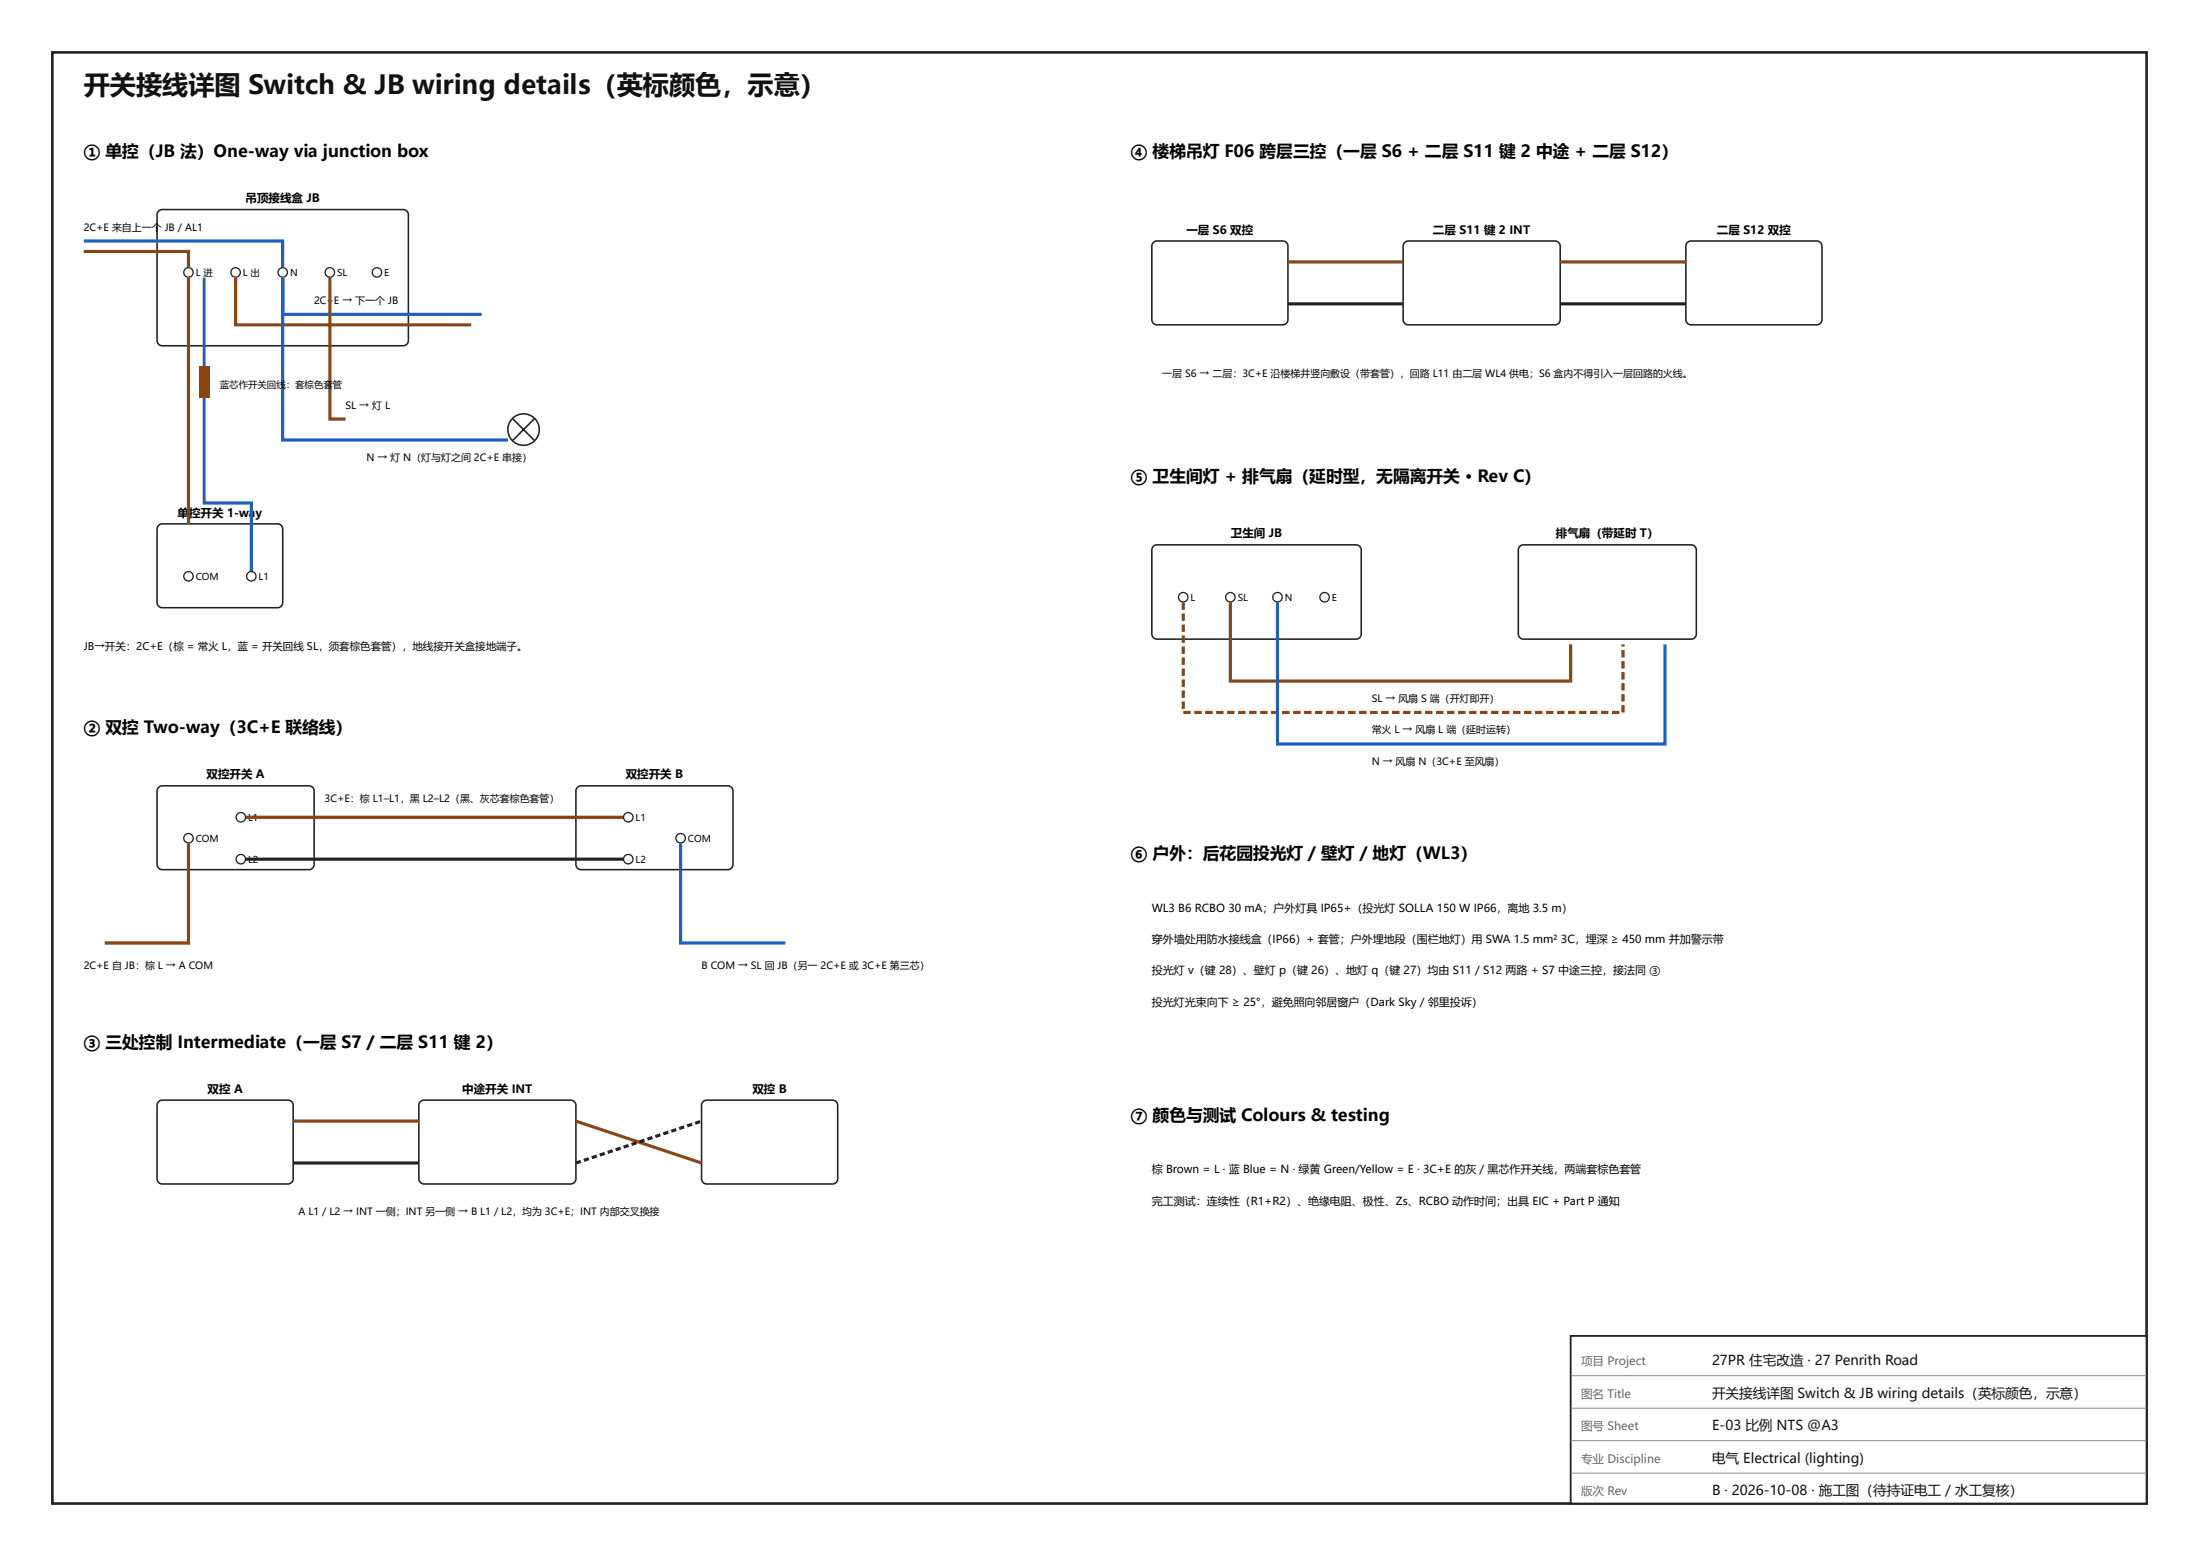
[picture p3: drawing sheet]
<svg xmlns="http://www.w3.org/2000/svg" width="420mm" height="297mm" viewBox="0 0 420 297" stroke-linecap="round" stroke-linejoin="round" font-family="sans-serif">
<path d="M10 10h400v277h-400z" fill="none" stroke="#222" stroke-width=".5"/>
<path d="M300 255h110v32h-110z" fill="#fff"/>
<path d="M300 255h110v32h-110z" fill="none" stroke="#222" stroke-width=".35"/>
<path d="M300 262.6h110M300 268.8h110M300 275h110M300 281.2h110" fill="none" stroke="#888" stroke-width=".19"/>
<path d="M30.3 40.3l.7-.3h46a1 1 0 0 1 1 1v24a1 1 0 0 1-1 1h-46a1 1 0 0 1-1-1v-24z" fill="#fff"/>
<path d="M30.3 40.3l.7-.3h46a1 1 0 0 1 1 1v24a1 1 0 0 1-1 1h-46a1 1 0 0 1-1-1v-24z" fill="none" stroke="#222" stroke-width=".3"/>
<circle cx="36" cy="52" r=".9" fill="#fff"/>
<circle cx="36" cy="52" r=".9" fill="none" stroke="#222" stroke-width=".25"/>
<circle cx="45" cy="52" r=".9" fill="#fff"/>
<circle cx="45" cy="52" r=".9" fill="none" stroke="#222" stroke-width=".25"/>
<circle cx="54" cy="52" r=".9" fill="#fff"/>
<circle cx="54" cy="52" r=".9" fill="none" stroke="#222" stroke-width=".25"/>
<circle cx="63" cy="52" r=".9" fill="#fff"/>
<circle cx="63" cy="52" r=".9" fill="none" stroke="#222" stroke-width=".25"/>
<circle cx="72" cy="52" r=".9" fill="#fff"/>
<circle cx="72" cy="52" r=".9" fill="none" stroke="#222" stroke-width=".25"/>
<path d="M16 48h20v3M45 53v9h45M63 53v27h3" fill="none" stroke="#8b4513" stroke-width=".6"/>
<path d="M16 46h38v5M54 53v7h38" fill="none" stroke="#1f5fbf" stroke-width=".6"/>
<circle cx="100" cy="82" r="3" fill="#fff"/>
<g fill="none" stroke="#222" stroke-width=".3">
<path d="M97.9 79.9l4.2 4.2M102.1 79.9l-4.2 4.2"/>
<circle cx="100" cy="82" r="3"/>
</g>
<path d="M97.9 79.9l4.2 4.2zM102.1 79.9l-4.2 4.2z" fill="#000"/>
<path d="M54 53v31h43" fill="none" stroke="#1f5fbf" stroke-width=".6"/>
<path d="M30.3 100.3l.7-.3h22a1 1 0 0 1 1 1v14a1 1 0 0 1-1 1h-22a1 1 0 0 1-1-1v-14z" fill="#fff"/>
<path d="M30.3 100.3l.7-.3h22a1 1 0 0 1 1 1v14a1 1 0 0 1-1 1h-22a1 1 0 0 1-1-1v-14z" fill="none" stroke="#222" stroke-width=".3"/>
<circle cx="36" cy="110" r=".9" fill="#fff"/>
<circle cx="36" cy="110" r=".9" fill="none" stroke="#222" stroke-width=".25"/>
<circle cx="48" cy="110" r=".9" fill="#fff"/>
<circle cx="48" cy="110" r=".9" fill="none" stroke="#222" stroke-width=".25"/>
<path d="M36 53v47" fill="none" stroke="#8b4513" stroke-width=".6"/>
<path d="M39 53v43h9v13" fill="none" stroke="#1f5fbf" stroke-width=".6"/>
<path d="M38 70h2v6h-2z" fill="#8b4513"/>
<path d="M30.3 150.3l.7-.3h28a1 1 0 0 1 1 1v14a1 1 0 0 1-1 1h-28a1 1 0 0 1-1-1v-14z" fill="#fff"/>
<path d="M30.3 150.3l.7-.3h28a1 1 0 0 1 1 1v14a1 1 0 0 1-1 1h-28a1 1 0 0 1-1-1v-14z" fill="none" stroke="#222" stroke-width=".3"/>
<circle cx="36" cy="160" r=".9" fill="#fff"/>
<circle cx="36" cy="160" r=".9" fill="none" stroke="#222" stroke-width=".25"/>
<circle cx="46" cy="156" r=".9" fill="#fff"/>
<circle cx="46" cy="156" r=".9" fill="none" stroke="#222" stroke-width=".25"/>
<circle cx="46" cy="164" r=".9" fill="#fff"/>
<circle cx="46" cy="164" r=".9" fill="none" stroke="#222" stroke-width=".25"/>
<path d="M110.3 150.3l.7-.3h28a1 1 0 0 1 1 1v14a1 1 0 0 1-1 1h-28a1 1 0 0 1-1-1v-14z" fill="#fff"/>
<path d="M110.3 150.3l.7-.3h28a1 1 0 0 1 1 1v14a1 1 0 0 1-1 1h-28a1 1 0 0 1-1-1v-14z" fill="none" stroke="#222" stroke-width=".3"/>
<circle cx="130" cy="160" r=".9" fill="#fff"/>
<circle cx="130" cy="160" r=".9" fill="none" stroke="#222" stroke-width=".25"/>
<circle cx="120" cy="156" r=".9" fill="#fff"/>
<circle cx="120" cy="156" r=".9" fill="none" stroke="#222" stroke-width=".25"/>
<circle cx="120" cy="164" r=".9" fill="#fff"/>
<circle cx="120" cy="164" r=".9" fill="none" stroke="#222" stroke-width=".25"/>
<path d="M47 156h72M36 161v19h-16" fill="none" stroke="#8b4513" stroke-width=".6"/>
<path d="M130 161v19h20" fill="none" stroke="#1f5fbf" stroke-width=".6"/>
<path d="M47 164h72" fill="none" stroke="#222" stroke-width=".6"/>
<path d="M30.3 210.3l.7-.3h24a1 1 0 0 1 1 1v14a1 1 0 0 1-1 1h-24a1 1 0 0 1-1-1v-14z" fill="#fff"/>
<path d="M30.3 210.3l.7-.3h24a1 1 0 0 1 1 1v14a1 1 0 0 1-1 1h-24a1 1 0 0 1-1-1v-14z" fill="none" stroke="#222" stroke-width=".3"/>
<path d="M80.3 210.3l.7-.3h28a1 1 0 0 1 1 1v14a1 1 0 0 1-1 1h-28a1 1 0 0 1-1-1v-14z" fill="#fff"/>
<path d="M80.3 210.3l.7-.3h28a1 1 0 0 1 1 1v14a1 1 0 0 1-1 1h-28a1 1 0 0 1-1-1v-14z" fill="none" stroke="#222" stroke-width=".3"/>
<path d="M134.3 210.3l.7-.3h24a1 1 0 0 1 1 1v14a1 1 0 0 1-1 1h-24a1 1 0 0 1-1-1v-14z" fill="#fff"/>
<path d="M134.3 210.3l.7-.3h24a1 1 0 0 1 1 1v14a1 1 0 0 1-1 1h-24a1 1 0 0 1-1-1v-14z" fill="none" stroke="#222" stroke-width=".3"/>
<path d="M56 214h24M110 214l24 8" fill="none" stroke="#8b4513" stroke-width=".6"/>
<path d="M56 222h24" fill="none" stroke="#222" stroke-width=".6"/>
<path d="M109.9 221.7l1-.3 .1 .6-.9 .3zM111.4 221.2l1-.3 .2 .6-1 .3zM112.9 220.7l1-.3 .2 .6-1 .3zM114.5 220.2l.9-.3 .2 .5-1 .4zM116 219.7l.9-.3 .2 .5-.9 .4zM117.5 219.2l.9-.3 .2 .5-.9 .4zM119 218.7l1-.3 .2 .5-1 .3zM120.5 218.2l1-.3 .2 .5-1 .3zM122 217.7l1-.3 .2 .5-1 .3zM123.6 217.2l.9-.4 .2 .6-.9 .3zM125.1 216.7l.9-.4 .2 .6-.9 .3zM126.6 216.1l.9-.3 .2 .6-.9 .3zM128.1 215.6l1-.3 .2 .6-1 .3zM129.6 215.1l1-.3 .2 .6-1 .3zM131.2 214.6l.9-.3 .2 .6-1 .3zM132.7 214.1l.9-.3 .2 .6-.9 .3z" fill="#222"/>
<path d="M220.3 46.3l.7-.3h24a1 1 0 0 1 1 1v14a1 1 0 0 1-1 1h-24a1 1 0 0 1-1-1v-14z" fill="#fff"/>
<path d="M220.3 46.3l.7-.3h24a1 1 0 0 1 1 1v14a1 1 0 0 1-1 1h-24a1 1 0 0 1-1-1v-14z" fill="none" stroke="#222" stroke-width=".3"/>
<path d="M268.3 46.3l.7-.3h28a1 1 0 0 1 1 1v14a1 1 0 0 1-1 1h-28a1 1 0 0 1-1-1v-14z" fill="#fff"/>
<path d="M268.3 46.3l.7-.3h28a1 1 0 0 1 1 1v14a1 1 0 0 1-1 1h-28a1 1 0 0 1-1-1v-14z" fill="none" stroke="#222" stroke-width=".3"/>
<path d="M322.3 46.3l.7-.3h24a1 1 0 0 1 1 1v14a1 1 0 0 1-1 1h-24a1 1 0 0 1-1-1v-14z" fill="#fff"/>
<path d="M322.3 46.3l.7-.3h24a1 1 0 0 1 1 1v14a1 1 0 0 1-1 1h-24a1 1 0 0 1-1-1v-14z" fill="none" stroke="#222" stroke-width=".3"/>
<path d="M246 50h22M298 50h24" fill="none" stroke="#8b4513" stroke-width=".6"/>
<path d="M246 58h22M298 58h24" fill="none" stroke="#222" stroke-width=".6"/>
<path d="M220.3 104.3l.7-.3h38a1 1 0 0 1 1 1v16a1 1 0 0 1-1 1h-38a1 1 0 0 1-1-1v-16z" fill="#fff"/>
<path d="M220.3 104.3l.7-.3h38a1 1 0 0 1 1 1v16a1 1 0 0 1-1 1h-38a1 1 0 0 1-1-1v-16z" fill="none" stroke="#222" stroke-width=".3"/>
<path d="M290.3 104.3l.7-.3h32a1 1 0 0 1 1 1v16a1 1 0 0 1-1 1h-32a1 1 0 0 1-1-1v-16z" fill="#fff"/>
<path d="M290.3 104.3l.7-.3h32a1 1 0 0 1 1 1v16a1 1 0 0 1-1 1h-32a1 1 0 0 1-1-1v-16z" fill="none" stroke="#222" stroke-width=".3"/>
<circle cx="226" cy="114" r=".9" fill="#fff"/>
<circle cx="226" cy="114" r=".9" fill="none" stroke="#222" stroke-width=".25"/>
<circle cx="235" cy="114" r=".9" fill="#fff"/>
<circle cx="235" cy="114" r=".9" fill="none" stroke="#222" stroke-width=".25"/>
<circle cx="244" cy="114" r=".9" fill="#fff"/>
<circle cx="244" cy="114" r=".9" fill="none" stroke="#222" stroke-width=".25"/>
<circle cx="253" cy="114" r=".9" fill="#fff"/>
<circle cx="253" cy="114" r=".9" fill="none" stroke="#222" stroke-width=".25"/>
<path d="M235 115v15h65v-7" fill="none" stroke="#8b4513" stroke-width=".6"/>
<path d="M225.7 115h.6v1.4h-.6zM225.7 117.1h.6v1.4h-.6zM225.7 119.2h.6v1.4h-.6zM225.7 121.3h.6v1.4h-.6zM225.7 123.4h.6v1.4h-.6zM225.7 125.5h.6v1.4h-.6zM225.7 127.6h.6v1.4h-.6zM225.7 129.7h.6v1.4h-.6zM225.7 131.8h.6v1.4h-.6zM225.7 133.9h.6v1.4h-.6zM226 135.7h1.4v.6h-1.4zM228.1 135.7h1.4v.6h-1.4zM230.2 135.7h1.4v.6h-1.4zM232.3 135.7h1.4v.6h-1.4zM234.4 135.7h1.4v.6h-1.4zM236.5 135.7h1.4v.6h-1.4zM238.6 135.7h1.4v.6h-1.4zM240.7 135.7h1.4v.6h-1.4zM242.8 135.7h1.4v.6h-1.4zM244.9 135.7h1.4v.6h-1.4zM247 135.7h1.4v.6h-1.4zM249.1 135.7h1.4v.6h-1.4zM251.2 135.7h1.4v.6h-1.4zM253.3 135.7h1.4v.6h-1.4zM255.4 135.7h1.4v.6h-1.4zM257.5 135.7h1.4v.6h-1.4zM259.6 135.7h1.4v.6h-1.4zM261.7 135.7h1.4v.6h-1.4zM263.8 135.7h1.4v.6h-1.4zM265.9 135.7h1.4v.6h-1.4zM268 135.7h1.4v.6h-1.4zM270.1 135.7h1.4v.6h-1.4zM272.2 135.7h1.4v.6h-1.4zM274.3 135.7h1.4v.6h-1.4zM276.4 135.7h1.4v.6h-1.4zM278.5 135.7h1.4v.6h-1.4zM280.6 135.7h1.4v.6h-1.4zM282.7 135.7h1.4v.6h-1.4zM284.8 135.7h1.4v.6h-1.4zM286.9 135.7h1.4v.6h-1.4zM289 135.7h1.4v.6h-1.4zM291.1 135.7h1.4v.6h-1.4zM293.2 135.7h1.4v.6h-1.4zM295.3 135.7h1.4v.6h-1.4zM297.4 135.7h1.4v.6h-1.4zM299.5 135.7h1.4v.6h-1.4zM301.6 135.7h1.4v.6h-1.4zM303.7 135.7h1.4v.6h-1.4zM305.8 135.7h1.4v.6h-1.4zM307.9 135.7h1.4v.6h-1.4zM309.7 134.6h.6v1.4h-.6zM309.7 132.5h.6v1.4h-.6zM309.7 130.4h.6v1.4h-.6zM309.7 128.3h.6v1.4h-.6zM309.7 126.2h.6v1.4h-.6zM309.7 124.1h.6v1.4h-.6zM309.7 123h.6v.4h-.6z" fill="#8b4513"/>
<path d="M244 115v27h74v-19" fill="none" stroke="#1f5fbf" stroke-width=".6"/>
<text font-size="5" fill="#111" x="16" y="18">开关接线详图 Switch &amp; JB wiring details（英标颜色，示意）</text>
<g font-size="3.2">
<text x="16" y="30">① 单控（JB 法）One-way via junction box</text>
<text x="216" y="30">④ 楼梯吊灯 F06 跨层三控（一层 S6 + 二层 S11 键 2 中途 + 二层 S12）</text>
<text x="216" y="92">⑤ 卫生间灯 + 排气扇（延时型，无隔离开关 · Rev C）</text>
<text x="16" y="140">② 双控 Two-way（3C+E 联络线）</text>
<text x="216" y="164">⑥ 户外：后花园投光灯 / 壁灯 / 地灯（WL3）</text>
<text x="16" y="200">③ 三处控制 Intermediate（一层 S7 / 二层 S11 键 2）</text>
<text x="216" y="214">⑦ 颜色与测试 Colours &amp; testing</text>
</g>
<g font-size="2.6" fill="#111">
<text x="327" y="260.6">27PR 住宅改造 · 27 Penrith Road</text>
<text x="327" y="266.8">开关接线详图 Switch &amp; JB wiring details（英标颜色，示意）</text>
<text x="327" y="273">E-03 比例 NTS @A3</text>
<text x="327" y="279.2">电气 Electrical (lighting)</text>
<text x="327" y="285.4">B · 2026-10-08 · 施工图（待持证电工 / 水工复核）</text>
</g>
<g font-size="2.2">
<text x="46.9" y="38.6">吊顶接线盒 JB</text>
<text x="226.6" y="44.6">一层 S6 双控</text>
<text x="273.7" y="44.6">二层 S11 键 2 INT</text>
<text x="327.9" y="44.6">二层 S12 双控</text>
<text x="33.9" y="98.6">单</text>
<text x="36.1" y="98.6">控开关 1-way</text>
<text x="235.1" y="102.6">卫生间 JB</text>
<text x="297.2" y="102.6">排气扇（带延时 T）</text>
<text x="39.4" y="148.6">双控开关 A</text>
<text x="119.5" y="148.6">双控开关 B</text>
<text x="39.6" y="208.6">双控 A</text>
<text x="88.3" y="208.6">中途开关 INT</text>
<text x="143.7" y="208.6">双控 B</text>
</g>
<g font-size="2.2" fill="#666">
<text x="302" y="260.6">项目 Project</text>
<text x="302" y="266.8">图名 Title</text>
<text x="302" y="273">图号 Sheet</text>
<text x="302" y="279.2">专业 Discipline</text>
<text x="302" y="285.4">版次 Rev</text>
</g>
<g font-size="2.1">
<text x="220" y="174">WL3 B6 RCBO 30 mA；户外灯具 IP65+（投光灯 SOLLA 150 W IP66，离地 3.5 m）</text>
<text x="220" y="180">穿外墙处用防水接线盒（IP66）+ 套管；户外埋地段（围栏地灯）用 SWA 1.5 mm²</text>
<text x="298.1" y="180">3C，埋深 ≥ 450 mm 并加警示带</text>
<text x="220" y="186">投光灯 v（键 28）、壁灯 p（键 26）、地灯 q（键 27）均由 S11 / S12 两路 + S7 中途三控，接法同 ③</text>
<text x="220" y="192">投光灯光束向下 ≥ 25°，避免照向邻居窗户（Dark Sky / 邻里投诉）</text>
<text x="220" y="224">棕 Brown = L · 蓝 Blue = N · 绿黄 Green/Yellow = E · 3C+E 的灰 / 黑芯作开关线，两端套棕色套管</text>
<text x="220" y="230">完工测试：连续性（R1+R2）、绝缘电阻、极性、Zs、RCBO 动作时间；出具 EIC + Part P 通知</text>
</g>
<text font-size="2" x="16" y="124">JB→开关：2C+E（棕 = 常火 L，蓝 = 开关回线 SL，须套棕色套管），地线接开关盒接地端子。</text>
<g font-size="1.9">
<text x="16" y="44">2C+E 来自上一个 JB / AL1</text>
<text x="60" y="58">2C+E → 下一个 JB</text>
<text x="222" y="72">一层 S6 → 二层：3C+E 沿楼梯井竖向敷设（带套管），回路 L11 由二层 WL4 供电；S6 盒内不得引入一层回路的火线。</text>
<text x="66" y="78">SL → 灯 L</text>
<text x="70" y="88">N → 灯 N（灯与灯之间 2C+E 串接）</text>
<text x="262" y="134">SL → 风扇 S 端（开灯即开）</text>
<text x="262" y="140">常火 L → 风扇 L 端（延时运转）</text>
<text x="262" y="146">N → 风扇 N（3C+E 至风扇）</text>
<text x="62" y="153">3C+E：棕 L1–L1，黑 L2–L2（黑、灰芯套棕色套管）</text>
<text x="16" y="185">2C+E 自 JB：棕 L → A COM</text>
<text x="134" y="185">B COM → SL 回 JB（另一 2C+E 或 3C+E 第三芯）</text>
<text x="57" y="232">A L1 / L2 → INT 一侧；INT 另一侧 → B L1 / L2，均为 3C+E；INT 内部交叉换接</text>
</g>
<g font-size="1.8">
<text x="37.4" y="52.7">L 进</text>
<text x="46.4" y="52.7">L 出</text>
<text x="55.4" y="52.7">N</text>
<text x="64.4" y="52.7">SL</text>
<text x="73.4" y="52.7">E</text>
<text x="42" y="74">蓝芯作开关回线：套棕色套管</text>
<text x="37.4" y="110.7">COM</text>
<text x="49.4" y="110.7">L1</text>
<text x="227.4" y="114.7">L</text>
<text x="236.4" y="114.7">SL</text>
<text x="245.4" y="114.7">N</text>
<text x="254.4" y="114.7">E</text>
<text x="37.4" y="160.7">COM</text>
<text x="47.4" y="156.7">L1</text>
<text x="121.4" y="156.7">L1</text>
<text x="131.4" y="160.7">COM</text>
<text x="47.4" y="164.7">L2</text>
<text x="121.4" y="164.7">L2</text>
</g>
</svg>
